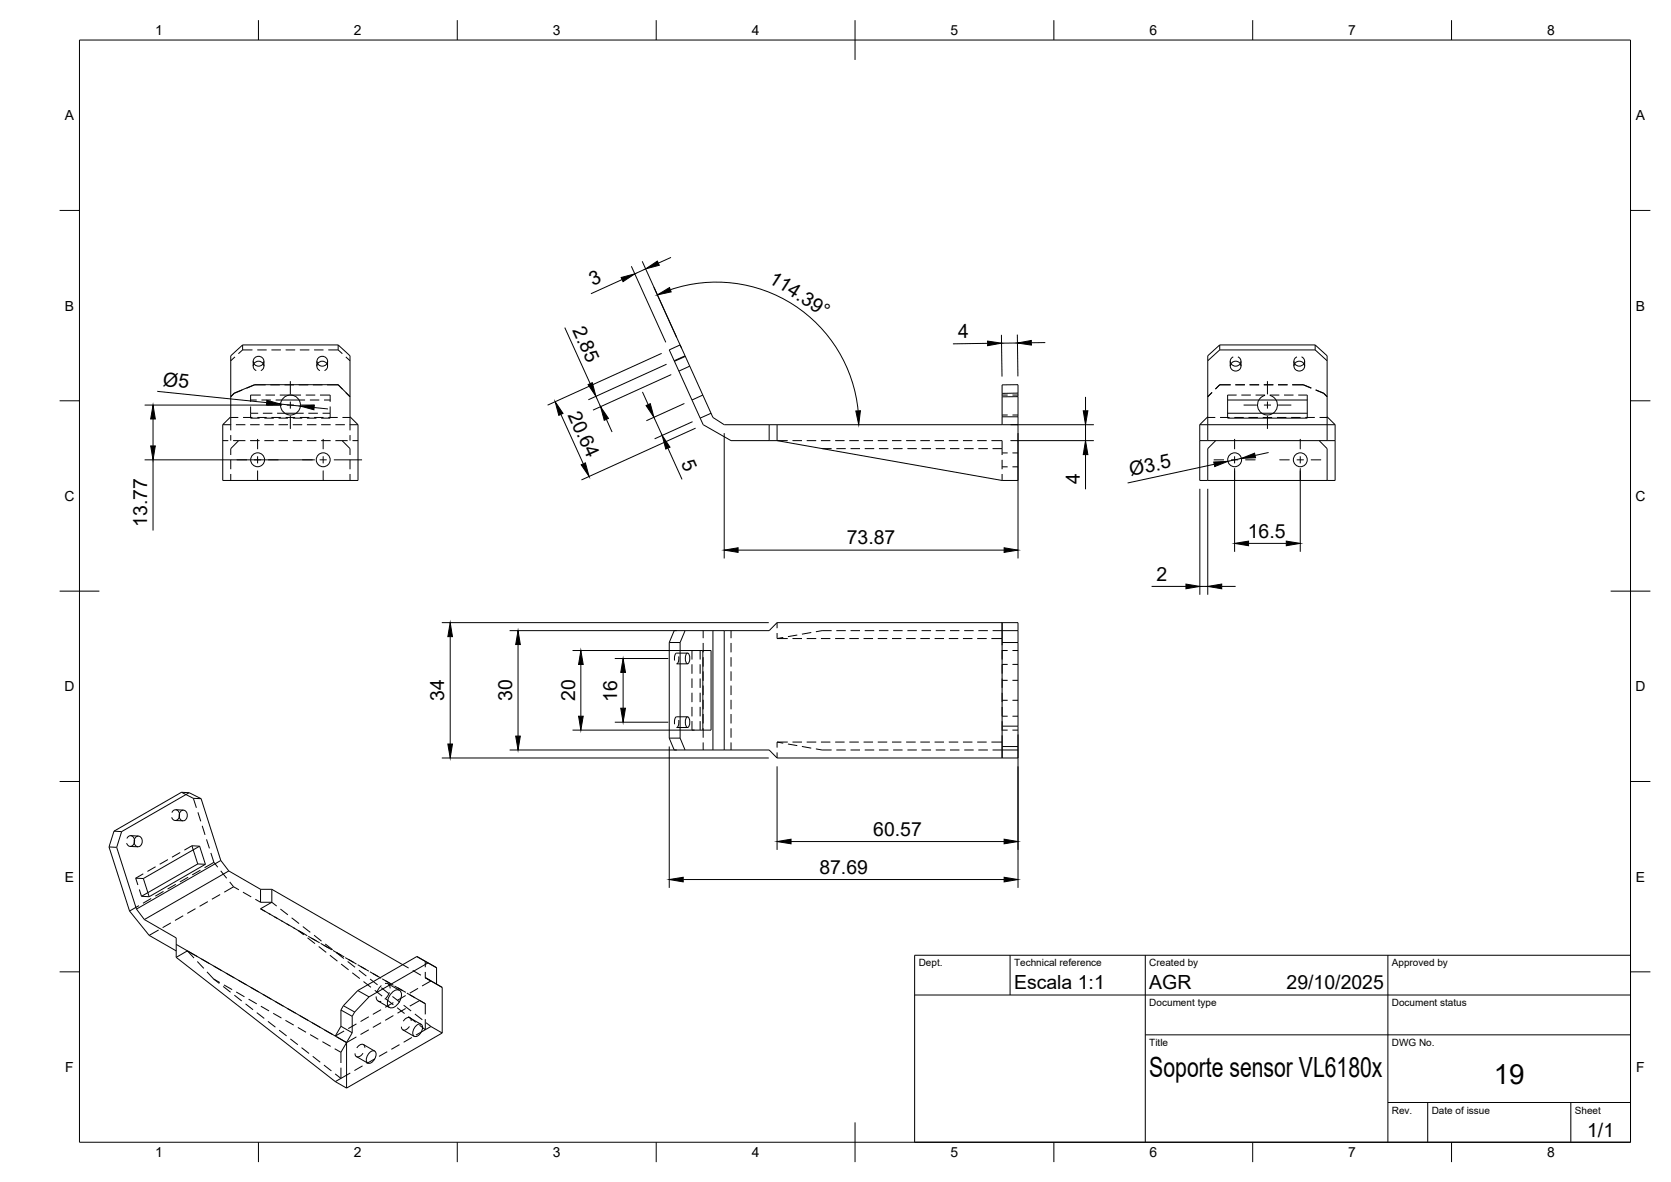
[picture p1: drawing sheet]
<svg xmlns="http://www.w3.org/2000/svg" width="420mm" height="297mm" viewBox="0 0 420 297" stroke-linecap="round" stroke-linejoin="round" font-family="sans-serif">
<!-- layer: Hidden -->
<g fill="none" stroke="#000" stroke-width=".25">
<path d="M58.9 98.8v.1M58.9 98.9l-.9 .8M59.1 89.7l-1.1 1M60.9 98l-2 .9M61 86.7v1.2M61 87.9l-1.1 1M61 87.9h2.5M63.7 90.8v1.2M63.8 91.4a1.18 1.18 0 0 0 .6 1.7M64 96.7h2.8M64 96.7l-2 .9M64 96.7h.1"/>
<path d="M64.7 87.9h2.4M65.6 99.3h-2.6v1.7M66.2 91.4a1.21 1.21 0 0 1-.6 1.7M66.4 90.8v1.2M66.8 99.3h2.4M68 96.7h2.3M68.2 87.9h2.4M70.3 99.3h2.6M71.5 96.7h2.4M71.8 87.9h2.4M73.1 99.3h2.6M75.1 96.7h2.4"/>
<path d="M75.4 87.9h2.4M76.9 99.3h2.4M78.7 96.7h2.4M79 87.9h2.3M79.7 90.8v1.2M79.8 91.4a1.21 1.21 0 0 0 .6 1.7M80.5 99.3h2.5v1.7M82.2 91.4a1.18 1.18 0 0 1-.6 1.7M82.3 96.7h2.7M82.4 90.8v1.2M82.5 87.9h2.5M85 87.9l1.1 1"/>
<path d="M85 86.7v1.2M85 96.7h.1M85 96.7l1.1 1.1M86.9 98.6l1.1 1.1M87 89.7l1 1M172.3 89.6l-2.7 1.2M173.4 92l-2.7 1.3M176.7 99.3l-2.7 1.2M252 99.3h1.4M254.6 99.3h1.4M304.8 98.6l-1.1 1.1M306.7 96.7l-1.1 1.1"/>
<path d="M306.7 96.7h2.7M309.3 90.8v1.2M310.1 89.7a1.18 1.18 0 0 0-.6 1.7M310.6 96.7h2.4M310.9 99.3h-2.2v1.2M311.3 89.7a1.19 1.19 0 0 1 .5 1.7M312 90.8v1.2M312.1 99.3h2.4M314.2 96.7h2.4M315.7 99.3h2.4M317.8 96.7h2.4M318.1 99.4l-1 .5-.6 .6"/>
<path d="M319.3 99.4l1 .5 .5 .6M319.3 99.3h2.4M321.4 96.7h2.3M322.9 99.3h2.3M324.9 96.7h2.8M325.3 90.8v1.2M326.1 89.7a1.16 1.16 0 0 0-.6 1.7M326.4 99.3h2.3v1.2M327.3 89.7a1.19 1.19 0 0 1 .6 1.7M327.7 96.7l2 .9M327.7 96.7l2 .8M327.7 96.7h.1"/>
<path d="M328 90.8v1.2M330.8 98l2 .9M330.8 98l2 .8M332.8 98.8v.1M332.8 98.8l.9 .9-.9-.8M56 110.7h1.4M56 106.7h2.1M58 104.9h1.9M58 104.7v3.4M58 109.3v1.4M58 115.6v2.3M58 119.1v1.6"/>
<path d="M58.6 110.7h3.1M59.3 106.7h2.4M60 110.7l-2 2v1.6M61.1 104.9h2.4M62.9 110.7h2.4M62.9 106.7h2.4M63 100.5h1.6M63 102.2v2.9h2.3M63 103.9h1.9M64.7 104.9h2.4M65.7 100.5h2.4M66.1 103.9h2.4"/>
<path d="M66.5 110.7h2.4M66.5 105.1h2.4M66.5 106.7h2.4M68.2 104.9h2.4M69.3 100.5h1.5M69.7 103.9h1.9M70 110.7h2.4M70 105.1h2.4M70 106.7h2.4M71.8 104.9h2.4M73.6 110.7h2.4M73.6 105.1h2.4"/>
<path d="M73.6 106.7h2.4M74.4 103.9h1.9M75.2 100.5h1.5M75.4 104.9h2.4M77.2 110.7h2.4M77.2 105.1h2.4M77.2 106.7h2.4M77.5 103.9h2.4M77.9 100.5h2.4M79 104.9h2.3M80.8 110.7h2.3M80.8 106.7h2.3"/>
<path d="M81.1 103.9h1.9M81.5 100.5h1.5M82.5 104.9h2.4M83 102.2v2.9h-2.2M84.3 110.7h3.1M84.3 106.7h2.4M86 110.7l2 2v1.6M86.1 104.9h1.9M87.9 106.7h2.1M88 104.7v3.4M88 109.3v1.4M88 115.6v2.3"/>
<path d="M88 119.1v1.6M88.6 110.7h1.4M178.8 103.9l-2.8 1.2M195.4 110.7h2.7M199.3 110.7h2.4M202.8 110.7h2.4M206.4 110.7h2.4M206.7 112.7h2.4M210 110.7h2.4M210.3 112.7h2.4M213.6 110.7h2.3M213.9 112.7h2.3"/>
<path d="M217.1 110.7h2.4M217.4 112.7h2.4M220.7 110.7h2.4M221 112.7h2.4M224.3 110.7h2.4M224.6 112.7h2.3M227.8 110.7h2.4M228.2 112.7h2.3M231.4 110.7h2.4M231.7 112.7h2.4M235 110.7h2.4M235.3 112.7h2.4"/>
<path d="M238.6 110.7h2.3M238.9 112.7h2.3M242.1 110.7h2.4M242.4 112.7h2.4M245.7 110.7h2.4M246 112.7h2.4M249.3 110.7h2.7v3.6M249.6 112.7h2.4M252 115.6v2.3M252 119.1v1.6M252 104.3h1.4M252 117.3h1.4"/>
<path d="M252 113.8h1.4M254.6 104.3h1.4M254.6 117.3h1.4M254.6 113.8h1.4M303.7 104.9h1.9M306.8 104.9h2.4M310.3 104.9h2.4M313.9 104.9h2.4M317.3 103.9l1.2 .4 .8-.1 .8-.3M317.5 104.9h2.4M321.1 104.9h2.3M324.6 104.9h2.4"/>
<path d="M328.2 104.9h2.4M331.8 104.9h1.9M176.8 158.5v1.9M183.8 158.5v1.9M195.4 156.5v1.4M195.4 159.1v1.4M200.5 159.6l-2.4 .4M204 158.9l-2.4 .5M209.1 158.5h-2.4l-1.6 .3M210.3 158.5h2.4M213.9 158.5h2.3M217.4 158.5h2.4"/>
<path d="M221 158.5h2.4M224.6 158.5h2.3M228.2 158.5h2.3M231.7 158.5h2.4M235.3 158.5h2.4M238.9 158.5h2.3M242.4 158.5h2.4M246 158.5h2.4M249.6 158.5h2.4M252 156.5v5.7M170.6 165l.1 .5a1.18 1.18 0 0 1-.6 1.3h2.8M172.9 164.1h-2.8a1.54 1.54 0 0 0-.5 1.9"/>
<path d="M174 166.9v2.4M174 170.5v2.4M174 174.1v2.4M174 177.6v2.4M176 163.5v2.2M176 166.9v2.4M176 170.5v2.4M176 174.1v2.4M176 177.6v2.4M176.7 163.5h-2.7v2.2M176.8 161.6v2.3M176.8 165.1v2.4"/>
<path d="M176.8 168.7v2.4M176.8 172.3v2.4M176.8 175.9v2.4M176.8 179.4v2.4M183.8 161.6v2.3M183.8 165.1v2.4M183.8 168.7v2.4M183.8 172.3v2.4M183.8 175.9v2.4M183.8 179.4v2.4M195.4 160.5h2.7M196.9 160.2l-1.5 .3"/>
<path d="M199.3 160.5h2.4M202.8 160.5h2.4M206.4 160.5h2.4M210 160.5h2.4M213.6 160.5h2.3M217.1 160.5h2.4M220.7 160.5h2.4M224.3 160.5h2.4M227.8 160.5h2.4M231.4 160.5h2.4M235 160.5h2.4M238.6 160.5h2.3"/>
<path d="M242.1 160.5h2.4M245.7 160.5h2.4M249.3 160.5h2.7M252 163.4v2.3M252 170.5v2.4M252 174.1v2.4M252 177.6v2.4M252 163.5h1.4M252 171h1.4M252 176h1.4M252 180h1.4M253.4 167l-1.4-.1v2.4"/>
<path d="M254.6 163.5h1.4M254.6 171h1.4M254.6 176h1.4M254.6 167h1.4M254.6 180h1.4M45.6 199.1l3 1.5M170.6 181l.1 .6a1.17 1.17 0 0 1-.6 1.2h2.8M172.9 180.1h-2.8a1.54 1.54 0 0 0-.5 1.9M174 181.2v2.3h2.7M176 181.2v2.3M176.8 183v2.4M176.8 186.6v1.9"/>
<path d="M183.8 183v2.4M183.8 186.6v1.9M195.4 186.5l1.5 .3M195.4 186.5h2.7M195.4 186.5v1.4M195.4 189.1v1.4M198.1 187l2.4 .4M199.3 186.5h2.4M201.6 187.6l2.4 .4M202.8 186.5h2.4M205.1 188.2l1.6 .3h2.4M206.4 186.5h2.4"/>
<path d="M210 186.5h2.4M210.3 188.5h2.4M213.6 186.5h2.3M213.9 188.5h2.3M217.1 186.5h2.4M217.4 188.5h2.4M220.7 186.5h2.4M221 188.5h2.4M224.3 186.5h2.4M224.6 188.5h2.3M227.8 186.5h2.4M228.2 188.5h2.3"/>
<path d="M231.4 186.5h2.4M231.7 188.5h2.4M235 186.5h2.4M235.3 188.5h2.4M238.6 186.5h2.3M238.9 188.5h2.3M242.1 186.5h2.4M242.4 188.5h2.4M245.7 186.5h2.4M246 188.5h2.4M249.3 186.5h2.7M249.6 188.5h2.4"/>
<path d="M252 181.2v2.4M252 184.8v5.7M252 183.5h1.4M254.6 183.5h1.4M31.9 210.7a.96 .96 0 0 1 1-.7 .96 .96 0 0 1 .9 .9M32.7 212.7l2 .1M32.9 210l1.9 .1M33.7 211.9a.95 .95 0 0 1-.9 .8 .95 .95 0 0 1-.9-.8M36 219.6l-1.9 1.1M39.1 217.8l-2 1.2M42.2 216l-2 1.2M43.2 204.2a.96 .96 0 0 1 1-.7 .96 .96 0 0 1 .9 .9"/>
<path d="M44 206.2l2 .1M44.2 203.5l1.9 .1M45.1 205.4a.96 .96 0 0 1-1 .8 .96 .96 0 0 1-.9-.8M45.3 214.2l-2.1 1.2M48.3 212.5l-1.9 1.1M48.3 212.5l1.9 .1M48.3 212.5l.3 1.1M48.6 200.6l.8 2.4M48.6 200.6l2 .1M49.8 204.1l.7 2.3M50.4 218.7l-2.1 1.2M50.8 207.5l.8 2.3"/>
<path d="M51.9 210.9l.8 2.3M53 214.3l.8 2.4M53.8 216.7l1 1.2M53.8 216.7l-2.4 1.4M55.5 218.8l1.5 1.9M34.1 220.7l1.9 .1M34.1 220.7l.6 1.7M34.9 227.6l-2.3 1.3M35 223.5l.6 1.7M35.6 225.2l1.9 .1M37.2 224.3l-1.6 .9M38 225.8l-2.1 1.2"/>
<path d="M39.9 233.7l-2.4 1.4M41.1 224l-2 1.2M43 231.9l-2.1 1.2M44.2 222.2l-2.1 1.2M46.1 230.1l-2.1 1.2M47.1 239l1.7 1.8M47.1 239l2.5 1.4M47.1 239l-2.8 1.6M47.3 220.5l-2.1 1.1M49.1 228.4l-2 1.1M52.3 226.6l-2.1 1.2M55.4 224.8l-2.1 1.2"/>
<path d="M57.8 221.6l.9 1.2M58.7 222.8l-2.3 1.4M58.7 222.8l1.4 .8M61.1 224.2l2.1 1.2M64.2 226l1.3 .7M65.5 223.5v3.2M65.5 228.4l1.1 .6M65.5 228.4l2.5 1.4M65.5 226.7h2.8M67.6 229.6l2.1 1.2M68.3 226.7l-2.8 1.7M68.3 223.5v3.2"/>
<path d="M68.3 226.7l1.3 1M69 230.4l2.1 1.2M70.5 228.4l1.9 1.5M70.7 231.4l2.1 1.2M72.1 232.2l2.8 1.6M73.3 230.6l1.9 1.5M74.9 233.8l1.6 .9M74.9 233.8l1.5 1.1M75.2 234l2.1 1.1M76.1 232.8l1.9 1.5M77.3 235.7l1.9 1.4M77.5 235.3l2.9 1.6"/>
<path d="M79 235l1.8 1.5M80.1 237.9l1.9 1.4M80.6 237.1l2.1 1.2M81.4 237.5l2.1 1.2M81.8 237.2l1.9 1.5M83.7 238.9l2.1 1.2M84.5 239.3l2.1 1.2M84.6 239.4l1.9 1.5M49.6 241.6l1.6 1.8M50.6 241l2.1 1.2M52 244.2l1.7 1.8M53.7 246l1.6 .9"/>
<path d="M53.7 242.8l2.1 1.2M53.7 246l1.5 1.1M56.1 247.9l1.9 1.5M56.3 247.5l2.1 1.2M56.8 244.5l2.1 1.2M58.9 250.1l1.9 1.5M59.4 249.3l2.1 1.2M59.9 246.3l2.1 1.2M61.7 252.3l1.9 1.5M62.5 251.1l2.1 1.2M63 248.1l2.1 1.2M64.6 254.5l1.8 1.4"/>
<path d="M65.6 252.9l2 1.1M66.1 249.9l2.1 1.2M67.4 256.7l1.9 1.4M68.7 254.6l2.1 1.2M69.2 251.7l2.1 1.2M70.2 258.9l1.9 1.4M71.8 256.4l2.1 1.2M72.3 253.5l2.1 1.1M74.9 258.2l2 1.2M75.4 255.2l2 1.2M78 260l2 1.2M78.5 257l2 1.2"/>
<path d="M81.6 258.8l2.1 1.2M83 240.1l1.8 1.4M85.8 242.3l1.9 1.4M86.5 259.1l-2.2 1.3M86.8 240.7l2.1 1.1M87.4 241.6l1.9 1.5M87.6 241.1l2 1.2M88.6 244.5l1.9 1.4M89.6 257.3l-2 1.2M89.9 242.4l2.1 1.2M90.2 243.8l1.9 1.5M90.7 242.9l2.1 1.2"/>
<path d="M91.4 246.7l1.9 1.4M92.7 258.8l-2 1.2M92.7 255.5l-2 1.2M93 244.2l2.1 1.2M93 246l1.9 1.5M93.8 244.7l2 1.1M94.2 248.9l1.9 1.4M94.6 250.4a1.02 1.02 0 0 0 1.2 1.2M95.1 251.6l2.8 1.6M95.8 257l-2.1 1.2M95.8 253.7l-2.1 1.2M95.9 248.2l1.8 1.5"/>
<path d="M95.9 247.7l-.7 .7-.4 1M96.1 246l2.1 1.2M96.8 247.2a1 1 0 0 1 1.3 1.2M96.9 246.4l2 1.2M97 251l1.9 1.5M97.6 247.2l2.8 1.7M97.9 249.4l-.3 .8-.8 .9M98.7 250.4l1.9 1.5M98.9 255.2l-2 1.2M98.9 252l-2 1.1M99.2 247.8l2.1 1.2M99.9 253.2l1.8 1.5"/>
<path d="M100 248.2l2 1.2M101.3 242.4l1.4 .9M101.3 258.8l2.8 1.6M101.5 252.6l1.9 1.5M102 253.4l-2.1 1.2M102 250.2l-2.1 1.2M102.3 249.6l2.1 1.1M102.7 255.4l1.8 1.5M103 257.9a1.31 1.31 0 0 1-1.9 .8l-.2-.7M103 255.8l2.9 1.6M103.1 250l2.4 1.4-2.5 1.4M103.4 256.6a.82 .82 0 0 0-.6-.9 .82 .82 0 0 0-.9 .4l-.5 .5"/>
<path d="M103.8 243.9l2 1.2M104.3 254.8l1.9 1.5M104.8 240.4l2.1 1.2M105.1 248.4l-2.1 1.2M105.4 251.3l1.5 .9v2.7M105.5 257.6l1.4 1.2M106.9 245.7l4.3 2.4M106.9 241.6v1.5M106.9 244.2v1.5l1.5 .8-2.3 1.3M106.9 256.1v2.7M106.9 241.6l2.9 1.6M106.9 258.8l-2.3 1.3"/>
<path d="M107.1 257l1.3 1M108.4 258l-1.5 .8M108.4 258l2.8 1.6M73 261.1l1.9 1.4M75.8 263.3l1.9 1.4M78.6 265.5l1.9 1.4M81.1 261.8l2 1.2M81.4 267.7l1.9 1.4M84.2 263.6l1.5 .8M84.3 269.9l1.4 1.1M84.7 260.6l2.4 1.4M85.7 271l-1.4 .8"/>
<path d="M85.7 264.4v2.7M85.7 268.3v2.7M87.1 262l-1.4 2.4M88.1 269.6l-2.4 1.4M89.6 260.6l-2.5 1.4M89.6 265.5l2.9 1.7M91.2 267.9l-2.1 1.1M91.3 264.7a1.13 1.13 0 0 1-2 .5v-.5M91.4 262.5l2.8 1.6M91.7 263.3a.82 .82 0 0 0-.5-.9 .82 .82 0 0 0-1 .4l-.5 .6M94.3 266.1l-2.1 1.2M97.4 264.3l-2.1 1.2"/>
<path d="M100.5 262.5l-2.1 1.2M103.6 260.7l-2.1 1.2"/>
</g>
<!-- layer: Visible -->
<g fill="none" stroke="#000" stroke-width=".25">
<path d="M58 89.4l3-2.7h24l3 2.7v15.3l2 2v14h-34v-14l2-2zM58 99.7l.9-.9 5.1-2.1h21l3 3M63.9 91.4a1.4 1.4 0 0 1 2.3 0M72.9 99.3h.2M79.9 91.4a1.4 1.4 0 0 1 2.3 0M169.5 90.7l7.3 16 7 4h11.6M172.3 89.4l7 15.5 2.8 1.8h73.9M172.3 89.4l-2.8 1.3M172.3 89.4l-1.3-2.7-2.7 1.2 1.2 2.8M256 98.8l-4 .1M256 99.7h-4M306.7 86.7l-3 2.7v21.3"/>
<path d="M306.7 87.9h24M306.7 87.9l-3 2.8M306.7 86.7v1.2M306.7 86.7h24M309.5 91.4a1.4 1.4 0 0 0 2.4 0M325.5 91.4a1.4 1.4 0 0 0 2.4 0M330.7 86.7l3 2.7v21.3M330.7 86.7v1.2M330.7 87.9l3 2.8M70.8 100.5h4.4M71.6 103.9h2.8M193.4 106.7v4"/>
<path d="M195.4 106.7v4M252 106.7v-10h4v24h-4l-56.6-10M252 104.7h4M301.7 110.7h34M301.7 106.7h34M301.7 106.7v14h34v-14M303.7 104.7l-2 2M305.7 110.7l-2 2v8M308.7 100.5h20v4.6h-20zM308.7 103.9h20M316.5 100.5a2.51 2.51 0 0 0 .8 3.4M320.9 100.5a2.51 2.51 0 0 1-.8 3.4"/>
<path d="M331.7 110.7l2 2v8M333.7 104.7l2 2M172.3 158.5l-1.3 3M179.3 158.5v30M182.1 158.5v30M252 156.5v34M252 158.5h4M168.3 161.5l1.2-3h23.9l2-2h60.6v34h-60.6l-2-2h-23.9l-1.2-3M168.3 161.5v24M168.3 161.5h2.7M171 161.5v24M172.7 164.2l.2-.1a1.89 1.89 0 0 1 0 2.7 1.94 1.94 0 0 1-.2-2.6z"/>
<path d="M176.7 163.5h2.1v20h-2.1zM252 161.5h4M47.6 199.2l-2-.1-16.9 9.8M47.6 199.2l3 1.5 4.9 15.5M47.6 199.2l-17 9.8M168.3 185.5h2.7M171 185.5l1.3 3M172.7 180.2l.2-.1a1.89 1.89 0 0 1 0 2.7 1.94 1.94 0 0 1-.2-2.6zM252 188.5h4M252 187.6h4M252 182.5h4M27.4 212.8l5.2 16.1 4.9 6.2 6.8 3.9"/>
<path d="M27.4 212.8l1.9 .1M28.7 208.9l1.9 .1M28.7 208.9l-1.3 3.9M29.3 212.9l5 15.6M30.6 209l-1.3 3.9M33.8 210.9v1M34.1 210.5a1.06 1.06 0 0 1 1.3-.1 1.06 1.06 0 0 1 .3 1.3 1.02 1.02 0 0 1-1.1 1.1 1.02 1.02 0 0 1-.9-1.2zM45.1 204.4v.9M45.4 203.9a1.06 1.06 0 0 1 1.4 0 1.06 1.06 0 0 1 .3 1.3 1.02 1.02 0 0 1-1.1 1.1 1.02 1.02 0 0 1-1-1.2zM48.6 213.6l1.1 3.5M49.7 217.1l-12.5 7.2M49.7 217.1l1.9 .1"/>
<path d="M55.5 216.2l2 2.7M55.5 216.2l-21.2 12.3M57.5 218.9l8 4.6h2.8l33 18.9M57.5 218.9l-21.2 12.2M34.3 228.5l2 2.6M36 220.8l14.2-8.2 1.4 4.6-14.1 8.1zM36.3 231.1l8 4.6v4.9l40 31.2 2.8 1.6M44.3 237.3l40 23.1M85.7 253.8l2.9 1.6M85.7 253.8v4.1M85.7 257.9l2.9 1.6M85.7 257.9l-1.4 2.5"/>
<path d="M86.3 252.7l2.9 1.6M86.3 252.7l-.6 1.1M88.6 255.4v4.1M88.6 259.5l-1.5 2.5M89.2 254.3l-.6 1.1M90 248.9l-3.7 3.8M90 248.9l2.8 1.6M92.8 250.5l-3.6 3.8M98.7 249.3a1.26 1.26 0 0 1 1.7-.5 1.26 1.26 0 0 1 .5 1.8 3.3 3.3 0 0 1-2.6 2.7 1.57 1.57 0 0 1-.7-2.4zM104.6 257.8a.9 .9 0 0 1 1.6 0 2.27 2.27 0 0 1-1.9 2.7 1.51 1.51 0 0 1 0-2.3zM107.7 242l2.1 1.2v4.1l1.4 .8v11.5l-24.1 13.8M107.7 242l-14.9 8.5"/>
<path d="M107.7 242l-2.9-1.6-14.8 8.5M84.3 260.4l2.8 1.6M87.1 262v11.4M92.9 264.5a.9 .9 0 0 1 1.6 0 2.27 2.27 0 0 1-1.9 2.7 1.51 1.51 0 0 1 0-2.3z"/>
<circle cx="65.1" cy="90.8" r="1.29"/>
<circle cx="81.1" cy="90.8" r="1.29"/>
<circle cx="310.7" cy="92" r="1.29"/>
<circle cx="326.7" cy="92" r="1.29"/>
<circle cx="64.8" cy="115.5" r="1.75"/>
<circle cx="73" cy="101.8" r="2.51"/>
<circle cx="81.3" cy="115.5" r="1.75"/>
<circle cx="310.4" cy="115.5" r="1.75"/>
<circle cx="327" cy="115.5" r="1.75"/>
</g>
<!-- layer: BORDER -->
<g fill="none" stroke="#000" stroke-width=".25">
<path d="M20 10.1h390v276.9h-390zM65 5.1v5M115 5.1v5M165 5.1v5M215 5.1v10M265 5.1v5M315 5.1v5M365 5.1v5M15 52.9h5M410 52.9h5M15 100.7h5M410 100.7h5"/>
<path d="M15 148.6h10M405 148.6h10M15 196.4h5M410 196.4h5M15 244.2h5M410 244.2h5M65 287v5M115 287v5M165 287v5M215 282.1v9.9M265 287v5M315 287v5"/>
<path d="M365 287v5"/>
</g>
<!-- layer: TITLEBLOCK -->
<path d="M230 240.1h180v46.9h-180zM230 250h180M254 240.1v9.9M288 240.1v46.9M349 240.1v46.9M288 260.1h122M349 277.1h61M359 277.1v9.9M395 277.1v9.9" fill="none" stroke="#000" stroke-width=".25"/>
<!-- layer: Smart Centers -->
<g fill="none" stroke="#000" stroke-width=".25">
<path d="M73 95.8v3.3M318.7 95.8v3.3M59.5 115.6h2.6M63.9 115.6h1.8M64.8 110.3v2.6M64.8 114.7v1.7M64.8 118.2v2.6M67 101.8h3.3M67.4 115.6h2.6M72.1 101.8h1.8M73 100.9v1.8M73 104.5v3.3"/>
<path d="M75.7 101.8h3.3M76 115.6h2.6M80.4 115.6h1.7M81.3 110.3v2.6M81.3 114.7v1.7M81.3 118.2v2.6M83.9 115.6h7.1M305.2 115.6h2.6M309.5 115.6h1.8M310.4 110.3v2.6M310.4 114.7v1.7M310.4 118.2v2.6"/>
<path d="M312.7 101.8h3.3M313.1 115.6h2.6M317.8 101.8h1.8M318.7 100.9v1.8M318.7 104.5v3.3M321.4 101.8h3.3M321.7 115.6h2.6M326.1 115.6h1.7M326.9 110.3v2.6M326.9 114.7v1.7M326.9 118.2v2.6M329.6 115.6h2.6"/>
</g>
<!-- layer: FD_Dimensions -->
<g fill="none" stroke="#000" stroke-width=".25">
<path d="M156.4 70.3l-7.8 3.5M158.7 66.9l8.7 19.1M161.5 65.7l9.9 21.8M162.3 67.6l-2.7 1.2M168.6 72.8a35.8 35.8 0 0 1 47.2 30.4M168.7 64.7l-3.2 1.4M39.5 98.3l27.6 2.9M142 82.3l6.4 14.1M149.8 99.6l1.2 2.6M161.5 98.5l1.5 3.2M166.4 88.8l-28.7 13M167.6 91.5l-19.7 9"/>
<path d="M168.8 94.1l-19.7 9M248.3 86.3l-8.7 .1M251.8 84.1l.1 10.5M255.8 84.1l.1 10.5M255.8 86.2h-4M262.8 86.1h-3.5M272.9 99.7v3.5M36.4 101.8h34.5M36.4 115.6h42.8M38.5 105.3v6.8M38.5 115.6v17.7M70.5 101.5l5 .6"/>
<path d="M79 102.4l3.5 .4M141 104.1l5.7 12.5M152.5 105.4l1.4 3.2M164.4 104.9l2.1 4.5M167.9 112.6l3.6 7.9M172.1 101.4l-9.6 4.3M174.1 106l-9.5 4.3M174.9 107.6l-28.7 13M182.1 108.8v31.5M254.1 106.7h20.9M254.1 110.7h20.9M256 108.8v31.5"/>
<path d="M272.9 106.7v4M272.9 114.2v8.8M305.3 116.7l-21.8 4.7M310.4 117.7v21M312.1 115.2l-3.4 .7M319 113.7l-3.4 .8M326.9 117.7v21M185.6 138.2h66.9M301.7 122.8v26.7M303.7 122.8v26.7M313.9 136.6h9.5M111.1 156.5h82.2"/>
<path d="M113.2 160v27M128.1 158.5h42.1M289.6 147.4h8.6M301.7 147.4h2M307.2 147.4h3.5M130.3 162v23M144 163.5h30.6M146 167v13M154.6 165.5h13.4M156.7 169v9M111.1 190.5h82.2M128.1 188.5h42.1"/>
<path d="M144 183.5h30.6M154.6 181.5h13.4M168.3 187.6v35.5M195.4 192.6v21M256 184.6v38.5M198.9 211.5h53.6M171.8 221h80.7"/>
</g>
<g fill="#000" stroke="#000" stroke-width=".25">
<path d="M156.2 69.7l3.4-.9-2.9 2zM162.3 67.6l3-2 .5 1.1zM165.3 74.1l3-1.8 .5 1zM147.9 96.7l1-.5 .9 3.4zM248.3 85.7l3.5 .5-3.5 .7zM255.8 86.2l3.5-.6v1.1zM38.5 101.8l.6 3.5h-1.2zM37.9 112.1h1.2l-.6 3.5zM67.1 100.6l3.4 .9-3.5 .3zM75.5 102.1l3.5-.3-.1 1.2zM139.6 101l2 2.9-1.1 .5zM146.1 116.8l1.1-.5 .9 3.4z"/>
<path d="M151 102.2l2 2.9-1.1 .5zM162.5 101.9l1-.5 .9 3.5zM166.5 109.4l2 3-1.1 .4zM215.2 103.3l1.1-.1-.4 3.5zM272.4 103.2h1.1l-.6 3.5zM272.9 110.7l.6 3.5h-1.1zM305.2 116.1l3.5-.2-3.3 1.3zM312.1 115.2l3.3-1.3 .3 1.1zM182.1 138.2l3.5-.5v1.1zM252.5 137.7l3.5 .5-3.5 .6zM310.4 136.6l3.5-.6v1.1zM323.4 136l3.5 .6-3.5 .5z"/>
<path d="M113.2 156.5l.6 3.5h-1.2zM298.2 146.8l3.5 .6-3.5 .6zM303.7 147.4l3.5-.6v1.2zM130.3 158.5l.5 3.5h-1.1zM146 163.5l.6 3.5h-1.1zM145.5 180h1.1l-.6 3.5zM156.7 165.5l.6 3.5h-1.2zM156.1 178h1.2l-.6 3.5zM112.6 187h1.2l-.6 3.5zM129.7 185h1.1l-.5 3.5zM195.4 211.5l3.5-.6v1.2zM252.5 210.9l3.5 .6-3.5 .6z"/>
<path d="M168.3 221l3.5-.5v1.1zM252.5 220.5l3.5 .5-3.5 .6z"/>
</g>
<g font-size="7">
<text x="289" y="270.6">Soporte sensor VL6180x</text>
<text x="375.6" y="272.3">19</text>
</g>
<g font-size="4.9">
<text x="149.1" y="72" transform="rotate(-24 149.1 72)">3</text>
<text x="193.1" y="70.7" transform="rotate(33 193.1 70.7)">114.39°</text>
<text x="143.8" y="82.9" transform="rotate(66 143.8 82.9)">2.85</text>
<text x="240.9" y="85" transform="rotate(-1 240.9 85)">4</text>
<text x="40.9" y="97" transform="rotate(6 40.9 97)">Ø5</text>
<text x="142.7" y="104.2" transform="rotate(66 142.7 104.2)">20.64</text>
<text x="171.2" y="116.3" transform="rotate(66 171.2 116.3)">5</text>
<text x="284.4" y="119.6" transform="rotate(-12 284.4 119.6)">Ø3.5</text>
<text x="271.5" y="121.6" transform="rotate(-90 271.5 121.6)">4</text>
<text x="37" y="132.5" transform="rotate(-90 37 132.5)">13.77</text>
<text x="212.9" y="136.8">73.87</text>
<text x="313.8" y="135.1">16.5</text>
<text x="290.8" y="146">2</text>
<text x="111.7" y="176.2" transform="rotate(-90 111.7 176.2)">34</text>
<text x="128.8" y="176.2" transform="rotate(-90 128.8 176.2)">30</text>
<text x="144.6" y="176.2" transform="rotate(-90 144.6 176.2)">20</text>
<text x="155.2" y="176.3" transform="rotate(-90 155.2 176.3)">16</text>
<text x="219.6" y="210">60.57</text>
<text x="206" y="219.6">87.69</text>
<text x="255" y="248.5">Escala 1:1</text>
<text x="289" y="248.5">AGR</text>
<text x="323.5" y="248.5">29/10/2025</text>
<text x="399.1" y="285.7">1/1</text>
</g>
<g font-size="3.5">
<text x="39" y="8.8">1</text>
<text x="89" y="8.8">2</text>
<text x="139" y="8.8">3</text>
<text x="189" y="8.8">4</text>
<text x="239" y="8.8">5</text>
<text x="289" y="8.8">6</text>
<text x="339" y="8.8">7</text>
<text x="389" y="8.8">8</text>
<text x="16.3" y="30.2">A</text>
<text x="411.3" y="30.2">A</text>
<text x="16.3" y="78">B</text>
<text x="411.3" y="78">B</text>
<text x="16.2" y="125.9">C</text>
<text x="411.2" y="125.9">C</text>
<text x="16.2" y="173.7">D</text>
<text x="411.2" y="173.7">D</text>
<text x="16.3" y="221.6">E</text>
<text x="411.3" y="221.6">E</text>
<text x="16.4" y="269.4">F</text>
<text x="411.4" y="269.4">F</text>
<text x="39" y="290.8">1</text>
<text x="89" y="290.8">2</text>
<text x="139" y="290.8">3</text>
<text x="189" y="290.8">4</text>
<text x="239" y="290.8">5</text>
<text x="289" y="290.8">6</text>
<text x="339" y="290.8">7</text>
<text x="389" y="290.8">8</text>
</g>
<g font-size="2.5">
<text x="231" y="242.9">Dept.</text>
<text x="255" y="242.9">Technical reference</text>
<text x="289" y="242.9">Created by</text>
<text x="350" y="242.9">Approved by</text>
<text x="289" y="252.8">Document type</text>
<text x="350" y="252.8">Document status</text>
<text x="289" y="262.9">Title</text>
<text x="350" y="262.9">DWG No.</text>
<text x="350" y="279.9">Rev.</text>
<text x="360" y="279.9">Date of issue</text>
<text x="396" y="279.9">Sheet</text>
</g>
</svg>
